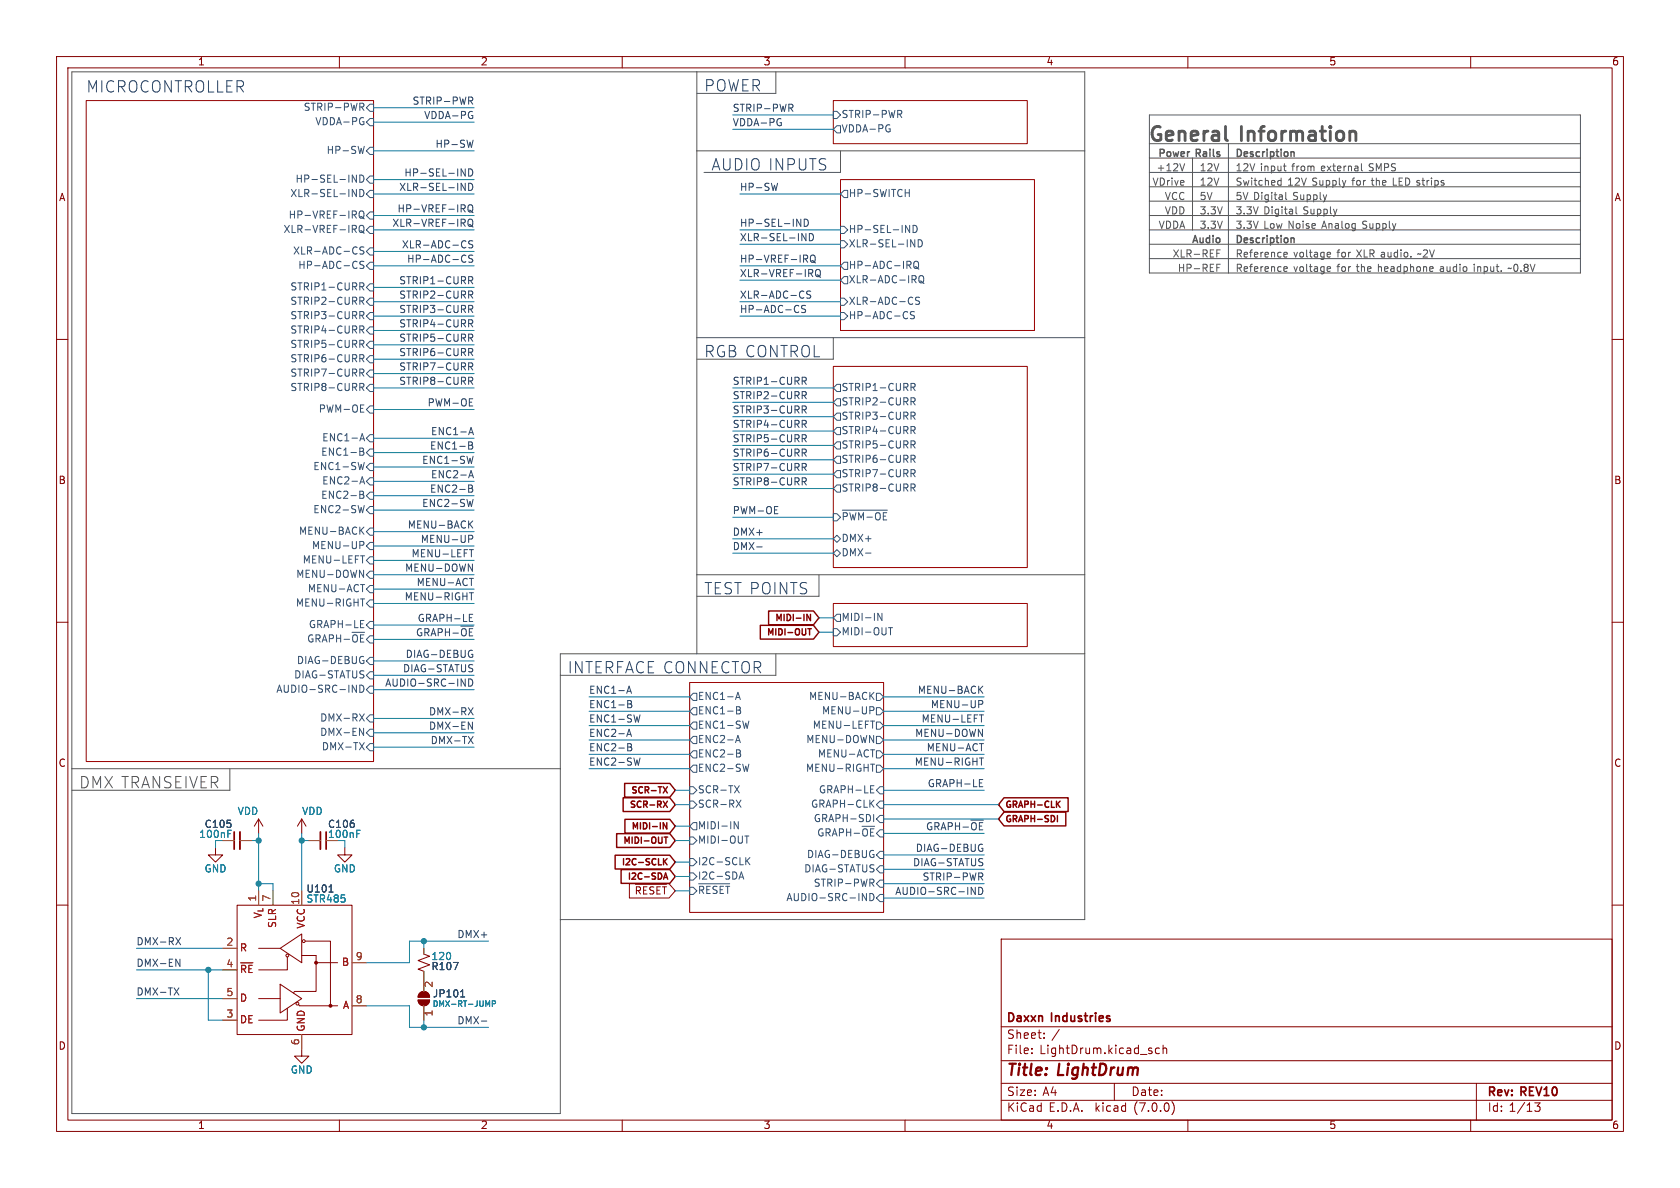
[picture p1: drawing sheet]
<svg xmlns="http://www.w3.org/2000/svg" width="297mm" height="210mm" viewBox="0 0 297 210" stroke-linecap="round" stroke-linejoin="round" font-family="sans-serif">
<g fill="none" stroke="#840000" stroke-width=".18">
<path d="M10 10h277v190h-277zM12 12h273v186h-273zM60 10v2M110 10v2M160 10v2M210 10v2M260 10v2M10 60h2M285 60h2M10 110h2M285 110h2M10 160h2"/>
<path d="M38.1 149.9v1.2h1.3l-1.3 1.3-1.3-1.3h1.3M45.7 144.8l-.7 1.3M45.7 144.8v2.5M45.7 144.8l.8 1.3M53.3 144.8l-.7 1.3M53.3 144.8v2.5M53.3 144.8l.8 1.3M61 149.9v1.2h-1.3l1.3 1.3 1.2-1.3h-1.2M111.3 156.2h7l1.1 1.3-1.1 1.3h-7zM112.3 156.3h5.5M113.2 157.2l-.1-.4h-.6v1.2M114.4 156.8h-.6v1.2"/>
<path d="M115.6 156.8h-.5l-.2 .3M116.7 156.8h-.6v1.2M117.1 156.8h.7M117.5 156.8v1.2M285 160h2M41.9 160h20.3v22.9h-20.3zM45.7 176.5h3.8M45.7 167.6h3.8M49.5 174l3.8 2.5-3.8 2.6zM49.5 167.6l3.8-2.5v5.1zM50.8 178.3v2h-5.1M50.8 169.2v2.3h-5.1"/>
<path d="M53.3 168.9h2.6v6.4h-3.8l-.2 .3M54 166.4h4.4v11.4h-5.4l-.2-.2M55.9 170.2h3.8M58.4 177.8h1.3M73.9 176.8h2a1.02 1.02 0 0 1-1 1 1.02 1.02 0 0 1-1-1zM74.2 175.6a1.02 1.02 0 0 1 1.1-.3 1.02 1.02 0 0 1 .6 1h-2zM74.9 168.7l1 .3-2 .8 2 .8-2 .7 1 .4M177 166h108v32h-108zM53.3 185.4v1.3h-1.2l1.2 1.3 1.3-1.3h-1.3M60 198v2M110 198v2M160 198v2"/>
<path d="M177 194.5h108M177 191.5h108M177 187.5h108M177 181.5h108M182.4 186.1v.2M182.4 185.3v.2M184.6 183.4v.2M184.6 182.6v.2M197 191.5v3M205 185.3h-.5l-.2 .2v.5l.1 .2h.6M205.6 185.4l.2-.1h.4l.1 1M205.6 184.8v1.5"/>
<path d="M207.2 194.7a1.72 1.72 0 0 1 0 2.3M210 198v2M260 198v2M261 191.5v6.5M272.3 195l-.5 .5 .4 .2v.6l-.2 .2-.6-.1"/>
<circle cx="50.8" cy="168.9" r=".25"/>
<circle cx="52.6" cy="177.4" r=".25"/>
<circle cx="53.7" cy="166.4" r=".25"/>
</g>
<g fill="#fff" stroke="#fff" stroke-width=".18">
<path d="M121.9 120.7h34.3v40.6h-34.3z"/>
<path d="M148.6 31.8h34.3v26.6h-34.3z"/>
<path d="M147.3 17.8h34.3v7.6h-34.3z"/>
<path d="M147.3 64.8h34.3v35.5h-34.3z"/>
<path d="M15.2 17.8h50.8v116.8h-50.8z"/>
<path d="M147.3 106.7h34.3v7.6h-34.3z"/>
</g>
<path d="M15.2 17.8h50.8v116.8h-50.8zM147.3 17.8h34.3v7.6h-34.3zM148.6 31.8h34.3v26.6h-34.3zM147.3 64.8h34.3v35.5h-34.3zM147.3 106.7h34.3v7.6h-34.3zM121.9 120.7h34.3v40.6h-34.3z" fill="none" stroke="#9b0000" stroke-width=".18"/>
<g fill="none" stroke="#345372" stroke-width=".18">
<path d="M63.6 18.2h.5l.2 .3-.1 .4h-.6M63.9 18.9l.4 .6M65.4 18.4h.6v1.3h-.6l-.6-.6zM147.3 19.7h.7l.6 .6-.6 .7h-.7zM159.2 19.5l.2 .3v.3l-.2 .1M62.3 30.9l.7 1.3v-1.3M62.3 33.5l.7 1.3v-1.3M62.6 38l.4 .6M62.9 37.4v.4M63.6 37.5l.2-.2a.43 .43 0 0 1 .5 .4v.4a.42 .42 0 0 1-.4 .5 .42 .42 0 0 1-.4-.5zM63.6 30.9a.64 .64 0 0 1 .7 .7 .64 .64 0 0 1-.7 .6zM63.6 33.5a.64 .64 0 0 1 .7 .6 .64 .64 0 0 1-.7 .7z"/>
<path d="M63.7 38.3l.7 .4M64.1 21.5h.2v.4l-.2 .2M64.2 20.8h.1M64.4 25.9l-.3 1.2M65.4 26h.6v1.3h-.6l-.6-.6zM65.4 31.1h.6v1.3h-.6l-.6-.6zM65.4 33.7h.6v1.2h-.6l-.6-.6zM65.4 21h.6v1.2h-.6l-.6-.6zM65.4 37.5h.6v1.2h-.6l-.6-.6zM148 22.2h.6v1.3h-.6l-.7-.6zM149.2 33.7h.7v1.2h-.7l-.6-.6zM157.1 22.8h.3l-.1 .5"/>
<path d="M159 20.2l.4 .6M160 34.1h.8M160.1 39.8l.7 1.3v-1.3M160.8 33.5v1.3M161.4 39.8a.64 .64 0 0 1 .8 .7 .64 .64 0 0 1-.8 .6zM62.9 43.6l.2 .2M62.9 46.2l.2 .1M63.1 44.8l-.2 .1M63.1 47.3l-.2 .2M63.6 40l.2-.2a.43 .43 0 0 1 .5 .5v.4a.42 .42 0 0 1-.4 .4 .42 .42 0 0 1-.4-.4zM63.6 52.5h.5l.2 .3-.1 .3-.6 .1M63.6 55.1h.5l.2 .2-.1 .4h-.6"/>
<path d="M63.6 50h.5l.2 .2-.1 .4-.6 .1M63.6 57.6h.5l.2 .3-.1 .3-.6 .1M63.7 40.8l.7 .4M63.9 53.2l.4 .6M63.9 50.7l.4 .6M63.9 58.3l.4 .6M63.9 55.7l.4 .6M64.3 43.7l-.4-.1-.2 .2v.3l.5 .3 .1 .3-.2 .2h-.5M64.3 46.2h-.4l-.2 .1v.4l.5 .2 .1 .3-.2 .3-.5-.1M65.4 52.7h.6v1.3h-.6l-.6-.7zM65.4 50.2h.6v1.2h-.6l-.6-.6zM65.4 43.8h.6v1.3h-.6l-.6-.6z"/>
<path d="M65.4 46.4h.6v1.2h-.6l-.6-.6zM65.4 57.8h.6v1.3h-.6l-.6-.7zM65.4 55.2h.6v1.3h-.6l-.6-.6zM65.4 40h.6v1.3h-.6l-.6-.7zM148.6 40h.6l.7 .6-.7 .7h-.6zM148.6 42.5h.6l.7 .7-.7 .6h-.6zM148.6 52.7h.6l.7 .6-.7 .7h-.6zM148.6 55.2h.6l.7 .7-.7 .6h-.6zM149.2 48.9h.7v1.3h-.7l-.6-.7zM149.2 46.4h.7v1.2h-.7l-.6-.6zM160.4 55.1l.1 .1M160.5 56.2l-.1 .1"/>
<path d="M161 42.4l.7 1.2v-1.2M161.6 46.4l.2-.2a.43 .43 0 0 1 .6 .4v.4a.42 .42 0 0 1-.4 .5 .42 .42 0 0 1-.5-.5zM161.7 55.1h-.5l-.2 .1v.4l.5 .2 .2 .3-.3 .2h-.5M161.8 47.2l.6 .4M162.3 42.4a.64 .64 0 0 1 .8 .6 .64 .64 0 0 1-.8 .6zM162.6 52.6l-.5-.1-.3 .3 .2 .3 .5 .2v.4l-.2 .1-.5-.1M162.6 48.8l.2-.1a.43 .43 0 0 1 .5 .5v.4a.42 .42 0 0 1-.4 .4 .42 .42 0 0 1-.5-.4v-.4zM162.7 49.7l.7 .4M63.6 67.8h.5l.2 .2-.1 .4h-.6M63.6 60.2h.5l.2 .2-.1 .4h-.6M63.6 62.7h.5l.2 .2-.1 .4-.6 .1M63.6 65.2h.5l.2 .3-.1 .3-.6 .1"/>
<path d="M63.6 79.2l.6 .1 .1 .3-.3 .2M63.6 79.8h.4M63.6 77.9l.4-1.2 .5 1.2M63.7 72.9h.6M63.7 71.6h.6M63.7 77.6h.6M63.9 63.4l.4 .6M63.9 60.8l.4 .6M63.9 68.4l.4 .6M63.9 65.9l.4 .6M64 79.8l.3 .3v.3l-.7 .1M65.4 62.9h.6v1.2h-.6l-.6-.6z"/>
<path d="M65.4 60.3h.6v1.3h-.6l-.6-.6zM65.4 79.4h.6v1.2h-.6l-.6-.6zM65.4 67.9h.6v1.3h-.6l-.6-.6zM65.4 71.8h.6v1.2h-.6l-.6-.6zM65.4 65.4h.6v1.3h-.6l-.6-.7zM65.4 76.8h.6v1.3h-.6l-.6-.6zM148 67.9h.6v1.3h-.6l-.7-.6zM148 75.6h.6v1.2h-.6l-.7-.6zM148 70.5h.6v1.3h-.6l-.7-.7zM148 73h.6v1.3h-.6l-.7-.6zM148 78.1h.6v1.3h-.6l-.7-.7zM161.1 67.8h.4l.3 .2-.1 .4h-.6"/>
<path d="M161.1 70.3h.4l.3 .3-.1 .3-.6 .1M161.1 72.9h.4l.3 .2-.1 .4h-.6M161.1 75.4h.4l.3 .2-.1 .4-.6 .1M161.1 77.9h.4l.3 .3-.1 .3-.6 .1M161.4 68.4l.4 .6M161.4 76.1l.4 .6M161.4 71l.4 .6M161.4 73.5l.4 .6M161.4 78.6l.4 .6M63.6 95.7h.5l.2 .3-.1 .3-.6 .1M63.6 86.8l.6 .1 .1 .3-.3 .2M63.6 85.6l.4-1.3 .5 1.3"/>
<path d="M63.6 87.4h.4M63.7 98.3h.8M63.7 85.2h.6M63.8 93.7l.5 .7M64 87.4l.3 .3v.3l-.7 .1M64.3 93.2l-.7 .7M64.4 81.7l-.3 1.3-.2-.9M64.4 89.4l-.3 1.2-.2-.9M65.4 81.9h.6v1.3h-.6l-.6-.6zM65.4 89.5h.6v1.3h-.6l-.6-.6zM65.4 93.3h.6v1.3h-.6l-.6-.6zM65.4 95.9h.6v1.3h-.6l-.6-.7z"/>
<path d="M65.4 98.4h.6v1.3h-.6l-.6-.6zM65.4 84.5h.6v1.2h-.6l-.6-.6zM65.4 87h.6v1.3h-.6l-.6-.7zM147.3 90.8h.7l.6 .6-.6 .7h-.7zM147.3 97.8l.7-.6 .6 .6-.6 .6zM147.3 95.3l.7-.7 .6 .7-.6 .6zM148 80.6h.6v1.3h-.6l-.7-.6zM148 85.7h.6v1.3h-.6l-.7-.6zM148 83.2h.6v1.3h-.6l-.7-.7zM148.9 90.2h8M149.8 91.1l-.1-.4-.6-.1v1.3M150.2 90.6l.3 1.3"/>
<path d="M151.3 90.6l-.3 1.3M151.8 91.9v-1.3l.4 .9 .5-.9v1.3M153 97.8h1M154.8 91.1a.42 .42 0 0 1 .4-.5 .42 .42 0 0 1 .4 .5M156.8 90.6h-.6v1.3M161.1 80.5h.4l.3 .2-.1 .4h-.6M161.1 83h.4l.3 .3-.1 .3-.6 .1M161.1 85.6h.4l.3 .2-.1 .4h-.6M161.4 81.1l.4 .6M161.4 86.2l.4 .6M161.4 83.7l.4 .6M55.3 112.3h-.5l-.3 .5"/>
<path d="M56.6 112.7l-.1-.4-.6-.1v1.3M57 113.5l.4-1.3 .4 1.3M59 112.7l-.2-.4-.6-.1v1.3M59.5 112.2v1.3M60.2 112.2v1.3M62.2 111.8h2.3M62.3 112.7a.42 .42 0 0 1 .5-.5 .42 .42 0 0 1 .4 .5M63.6 100.8l.7 1.3v-1.3M63.7 105.9h.8M63.7 103.3h.8M63.7 110.3h.5M63.7 111h.6"/>
<path d="M63.7 109.7h.6M64 116l.3 .1M64.1 116.8h.2v.4l-.3 .1M64.1 105.9v1.2M64.2 118.6h.1M64.3 119.4v.3M64.3 112.2h-.6v1.3M65.4 101h.6v1.2h-.6l-.6-.6zM65.4 106h.6v1.3h-.6l-.6-.6zM65.4 103.5h.6v1.3h-.6l-.6-.7zM65.4 109.9h.6v1.2h-.6l-.6-.6zM65.4 112.4h.6v1.3h-.6l-.6-.7z"/>
<path d="M65.4 118.7h.6v1.3h-.6l-.6-.6zM65.4 116.2h.6v1.3h-.6l-.6-.7zM147.3 111.1h.7l.6 .7-.6 .6h-.7zM148 108.6h.6v1.3h-.6l-.7-.7zM155.2 108.4l.7 1.3v-1.3M157.1 111h.7M62.3 121.1l.7 1.3v-1.3M63.6 126.2l.8 1.3M63.6 128.7l.7 1.3v-1.3M63.6 131.3l.8 1.2M63.6 121.1a.64 .64 0 0 1 .7 .7 .64 .64 0 0 1-.7 .6zM64.4 126.2l-.8 1.3"/>
<path d="M64.4 131.3l-.8 1.2M65.4 126.4h.6v1.2h-.6l-.6-.6zM65.4 128.9h.6v1.3h-.6l-.6-.7zM65.4 131.4h.6v1.3h-.6l-.6-.6zM65.4 121.3h.6v1.3h-.6l-.6-.7zM121.9 125.7l.7-.6h.6v1.3h-.6zM121.9 139.1h.7l.6 .6-.6 .6h-.7zM122.6 122.6h.6v1.2h-.6l-.7-.6zM122.6 135.3h.6v1.2h-.6l-.7-.6zM122.6 132.7h.6v1.3h-.6l-.7-.6zM122.6 127.6h.6v1.3h-.6l-.7-.6zM122.6 130.2h.6v1.2h-.6l-.7-.6z"/>
<path d="M129.9 138.9l.8 1.3M130.2 123.3h.6M130.2 130.9h.6M130.2 132.5l.6 .2 .1 .2-.3 .3M130.2 124.9l.6 .1 .1 .3-.3 .2M130.2 133.2h.4M130.2 125.5h.4M130.5 122.4l.4 1.3M130.5 130l.4 1.3M130.6 133.2l.3 .2v.3l-.7 .1M130.6 125.5l.3 .3v.3l-.7 .1M130.7 138.9l-.8 1.3"/>
<path d="M132.4 135.1l-.3 1.3M132.4 127.5l-.3 1.2M153.7 130l.7 1.3v-1.3M153.8 124.9h.5l.2 .3-.1 .3-.6 .1M153.9 132.5h.7M153.9 139.5h.4M153.9 138.9h.6M153.9 127.5h.7M153.9 135.1h.7M154 122.9l.5 .8M154.3 135.1v1.3M154.5 122.4l-.7 .7"/>
<path d="M154.9 125.1h.7l.6 .6-.6 .7h-.7zM154.9 132.7h.7l.6 .7-.6 .6h-.7zM154.9 127.6h.7l.6 .7-.6 .6h-.7zM154.9 122.6h.7l.6 .6-.6 .6h-.7zM154.9 130.2h.7l.6 .6-.6 .6h-.7zM154.9 135.3h.7l.6 .6-.6 .6h-.7zM155.6 139.1h.6v1.2h-.6l-.7-.6zM121.9 148h.7l.6 .6-.6 .6h-.7zM121.9 141.6h.7l.6 .6-.6 .7h-.7zM121.9 151.8h.7l.6 .6-.6 .6h-.7zM121.9 154.3h.7l.6 .6-.6 .7h-.7zM121.9 156.8h.7l.6 .7-.6 .6h-.7z"/>
<path d="M122.6 145.4h.6v1.3h-.6l-.7-.6zM123.5 156.2h5.5M124.4 157.1l-.1-.4h-.6v1.2M125.6 156.7h-.6v1.2M126.8 156.7h-.5l-.3 .3M127.9 156.7h-.6v1.2M128.3 156.7h.7M128.6 156.7v1.2M129.8 145.2l.7 1.3v-1.3M130.2 141.4l.8 1.3M130.6 155.4l.5-1.3 .4 1.3M130.8 155h.6"/>
<path d="M131 141.4l-.8 1.3M131.7 147.8h.7M132 152.1l.6 .8M132.6 151.6l-.8 .7M145.4 146.6h-.4l-.3 .5M146.8 146.9l-.2-.3-.6-.1v1.3M147.1 147.8l.5-1.3 .4 1.3M149.1 146.9l-.1-.3-.6-.1v1.3M149.7 146.5v1.3M150.4 146.5v1.3M152.4 146.1h2.2M152.5 157.9l.7 1.3v-1.3"/>
<path d="M152.5 146.9a.42 .42 0 0 1 .4-.4 .42 .42 0 0 1 .5 .4M153.8 155.4h.5l.2 .2-.1 .4-.6 .1M153.8 157.9a.64 .64 0 0 1 .7 .7 .64 .64 0 0 1-.7 .6zM153.9 140.2h.6M154 142l.5 .7M154.1 156.1l.4 .6M154.1 150.3l.3 .1M154.3 151.1h.2v.4l-.4 .1M154.3 152.9h.2M154.4 153.7v.3M154.4 144v1.2M154.5 141.4l-.7 .8"/>
<path d="M154.5 146.5h-.6v1.3M154.9 156.2l.7-.6h.6v1.2h-.6zM154.9 158.8l.7-.7h.6v1.3h-.6zM154.9 147.3l.7-.6h.6v1.3h-.6zM154.9 144.8l.7-.7h.6v1.3h-.6zM155.6 150.5h.6v1.3h-.6l-.7-.7zM155.6 153h.6v1.3h-.6l-.7-.6zM155.6 141.6h.6v1.3h-.6l-.7-.7z"/>
</g>
<g fill="none" stroke="#a0a006" stroke-width=".18">
<path d="M39.4 148.6h2M42.4 148.6h2M45.7 157.5v2.5M48.3 157.5v2.5M53.3 157.5v2.5M54.6 148.6h2M39.4 167.6h2.5M39.4 171.5h2.5M39.4 176.5h2.5M62.2 177.8h2.6M62.2 170.2h2.6M74.9 167.6v1.1"/>
<path d="M74.9 171.7v3.6M74.9 177.8v2.5M39.4 180.3h2.5M53.3 182.9v2.5"/>
</g>
<g fill="#840000" stroke="#840000" stroke-width=".18">
<path d="M73.9 176.8h2a1.02 1.02 0 0 1-1 1 1.02 1.02 0 0 1-1-1z"/>
<path d="M74.2 175.6a1.02 1.02 0 0 1 1.1-.3 1.02 1.02 0 0 1 .6 1h-2z"/>
<circle cx="55.9" cy="170.2" r=".25"/>
<circle cx="58.4" cy="177.8" r=".25"/>
</g>
<path d="M58.2 157.7h.7M81.4 176.2h.7M81.7 175.1l.1-.1v1.2" fill="none" stroke="#005550" stroke-width=".18"/>
<path d="M40.3 146.8h.6M63.1 146.8h.6M86.2 177.6l.4-.7v1M87 177.4h.5l.1-.4-.6-.1v1" fill="none" stroke="#128875" stroke-width=".18"/>
<path d="M42.4 147.1v3M56.6 147.1v3" fill="none" stroke="#840000" stroke-width=".33"/>
<path d="M41.4 147.1v3M57.7 147.1v3" fill="none" stroke="#840000" stroke-width=".3"/>
<path d="M42.5 170.2h2.2M43.4 171.1l-.1-.4-.6-.1v1.3M44.6 170.6h-.6v1.3" fill="none" stroke="#b02c04" stroke-width=".18"/>
<g fill="none" stroke="#840000" stroke-width=".25">
<path d="M134.4 110.5h9.4l1 1.3-1 1.2h-9.4zM135.9 108h7.9l1 1.2-1 1.2h-7.9zM142.8 111.1h.6M143.1 111.1v1.1M143.3 108.6v1.1l-.6-1.1v1.1M110.4 138.5h8l1 1.2-1 1.2h-8zM117.3 139.1l.7 1.1M118 139.1l-.7 1.1M108.8 151.2h9.6l1 1.2-1 1.2h-9.6zM109 147.4h9.4l1 1.2-1 1.2h-9.4zM109.8 153.7h8.6l1 1.2-1 1.3h-8.6zM110.2 141h8.2l1 1.2-1 1.3h-8.2z"/>
<path d="M110.5 144.8h7.9l1 1.3-1 1.2h-7.9zM117.3 141.6l.7 1.1M117.3 155.4l.4-1.1 .3 1.1M117.3 151.8v1.1M117.4 148h.6M117.4 155.1h.5M117.5 152.3l.4 .6M117.7 148v1.1M117.9 145.4v1.1l-.6-1.1v1.1M117.9 151.8l-.6 .6M118 141.6l-.7 1.1M177.5 143.6h10.9v2.4h-10.9l-1-1.2z"/>
<path d="M177.5 141h11.3v2.5h-11.3l-1-1.3zM186.9 144.2v1.1"/>
</g>
<g fill="none" stroke="#2d4364" stroke-width=".18">
<path d="M82.9 17.2h.4l.3 .2-.1 .4h-.6M83.2 17.8l.4 .6M83.4 19.7l.1 .1M139.8 19.1l.4 .6M139.9 18.4l.3 .3-.1 .3-.2 .1M81.5 29.9l.7 1.2v-1.2M81.5 32.4l.7 1.3v-1.3M81.8 36.9l.4 .6M82.2 36.3v.4M82.8 36.4l.2-.2a.43 .43 0 0 1 .6 .4v.5a.42 .42 0 0 1-.4 .4 .42 .42 0 0 1-.5-.4zM82.8 38.9l.2-.2a.43 .43 0 0 1 .6 .5v.4a.42 .42 0 0 1-.4 .4 .42 .42 0 0 1-.5-.4zM82.9 29.9a.64 .64 0 0 1 .7 .6 .64 .64 0 0 1-.7 .6z"/>
<path d="M82.9 32.4a.64 .64 0 0 1 .7 .6 .64 .64 0 0 1-.7 .7zM83 37.2l.4 .2M83 39.7l.4 .3M83.3 20.4h.3v.4l-.3 .2M83.4 37.4l.2 .2M83.4 40l.2 .1M83.6 24.8l-.3 1.2M137.5 32.4l-.3 1.3M137.9 21.7h.2v.5M140.8 38.7l.8 1.3v-1.3M142.2 38.7a.64 .64 0 0 1 .7 .7 .64 .64 0 0 1-.7 .6zM82.1 42.6l.3 .1"/>
<path d="M82.1 45.1l.3 .1M82.4 43.7l-.3 .1M82.4 46.2l-.3 .2M82.9 48.9h.4l.3 .2-.1 .4-.6 .1M82.9 51.4h.4l.3 .3-.1 .3-.6 .1M82.9 54h.4l.3 .2-.1 .4h-.6M82.9 56.5h.4l.3 .3-.1 .3-.6 .1M82.9 59.1h.4l.3 .2-.1 .4h-.6M83.2 52.1l.4 .6M83.2 57.2l.4 .6M83.2 54.6l.4 .7M83.2 59.7l.4 .6"/>
<path d="M83.2 49.6l.4 .6M83.6 42.6h-.5l-.2 .1v.3l.6 .3 .1 .3-.3 .2h-.4M83.6 45.2l-.5-.1-.2 .1v.4l.6 .2 .1 .3-.3 .3-.4-.1M141.2 54v.1M141.2 55.1v.1M141.8 41.3l.7 1.3v-1.3M142.4 54h-.5l-.1 .1v.4l.5 .2 .1 .3-.2 .3-.5-.1M143.1 41.3a.64 .64 0 0 1 .7 .6 .64 .64 0 0 1-.7 .7zM143.3 51.5l-.5-.1-.1 .2v.3l.5 .3 .1 .3-.2 .2h-.5M143.4 45.2l.2-.1a.43 .43 0 0 1 .5 .4v.4a.42 .42 0 0 1-.4 .5 .42 .42 0 0 1-.4-.5v-.4zM143.5 46.1l.4 .2M143.9 46.3l.3 .2"/>
<path d="M144.2 47.8l.3-.2a.43 .43 0 0 1 .5 .5v.4a.42 .42 0 0 1-.4 .4 .42 .42 0 0 1-.4-.4zM144.4 48.6l.4 .2M144.8 48.8l.3 .2M82.9 61.6h.4l.3 .2-.1 .4-.6 .1M82.9 64.1h.4l.3 .3-.1 .3-.6 .1M82.9 66.7h.4l.3 .2-.1 .4h-.6M82.9 78.1l.6 .1v.3l-.2 .2M82.9 76.8l.4-1.2 .4 1.2M82.9 78.7h.4M83 76.5h.6M83 71.8h.6M83 70.5h.6"/>
<path d="M83.2 62.3l.4 .6M83.2 64.8l.4 .6M83.2 67.3l.4 .7M83.3 78.7l.3 .3-.1 .3-.6 .1M141.8 66.7h.5l.2 .2-.1 .4h-.6M141.8 71.8h.5l.2 .2-.1 .4h-.6M141.8 79.4h.5l.2 .2-.1 .4h-.6M141.8 69.2h.5l.2 .3-.1 .3-.6 .1M141.8 74.3h.5l.2 .2-.1 .4-.6 .1M141.8 76.8h.5l.2 .3-.1 .3-.6 .1M142.1 69.9l.4 .6M142.1 67.3l.4 .7"/>
<path d="M142.1 72.4l.4 .6M142.1 77.5l.4 .6M142.1 75l.4 .6M82.8 99.7l.7 1.3v-1.3M82.9 94.6h.4l.3 .3-.1 .3-.6 .1M82.9 85.7l.6 .2v.2l-.2 .2M82.9 86.3h.4M82.9 84.5l.4-1.3 .4 1.3M83 97.2h.7M83 84.1h.6M83 92.6l.6 .8M83.3 86.3l.3 .3-.1 .3-.6 .1"/>
<path d="M83.6 92.1l-.7 .7M83.6 80.7l-.3 1.2-.2-.9M83.6 88.3l-.3 1.2-.2-.9M133.8 96.7h.9M136.9 90.8h.6M136.9 89.5h.6M141.8 81.9h.5l.2 .3-.1 .3-.6 .1M141.8 84.5h.5l.2 .2-.1 .4h-.6M142.1 82.6l.4 .6M142.1 80l.4 .7M142.1 85.1l.4 .6M81.5 110.7h2.2"/>
<path d="M83 104.8h.7M83 102.2h.7M83 109.2h.4M83 109.9h.6M83 108.6h.6M83.2 114.9l.3 .1M83.3 115.7h.3v.4l-.4 .1M83.3 104.8v1.3M83.4 117.5h.2M83.5 118.3v.3M81.5 120l.7 1.3v-1.3M82.8 125.1l.8 1.3"/>
<path d="M82.8 127.6l.7 1.3v-1.3M82.8 130.2l.8 1.3M82.9 120a.64 .64 0 0 1 .7 .7 .64 .64 0 0 1-.7 .6zM83.6 125.1l-.8 1.3M83.6 130.2l-.8 1.3M110.9 122.2h.6M110.9 129.8h.6M111 123.8l.6 .2v.2l-.2 .2M111 131.5l.6 .1v.2l-.2 .3M111 124.4h.4M111 132.1h.4M111.2 121.3l.4 1.3"/>
<path d="M111.2 128.9l.4 1.3M111.4 124.4l.3 .3-.1 .3-.6 .1M111.4 132.1l.3 .2-.1 .3-.6 .1M113.2 126.4l-.4 1.2M113.2 134l-.4 1.3M173 128.9l.7 1.3v-1.3M173 123.8h.5l.2 .3-.1 .3-.6 .1M173.1 126.4h.8M173.1 138.4h.5M173.1 139.1h.6M173.1 137.8h.6M173.1 134h.8"/>
<path d="M173.1 131.5h.8M173.2 121.8l.5 .8M173.5 134v1.3M173.7 121.3l-.7 .7M171.6 145h2.3M171.7 156.9l.7 1.2v-1.2M173 154.3h.5l.2 .3-.1 .3-.6 .1M173 156.9a.64 .64 0 0 1 .8 .6 .64 .64 0 0 1-.8 .6zM173.3 155l.4 .6M173.4 149.2l.3 .1M173.5 150h.2v.4l-.3 .1M173.6 151.8h.1"/>
<path d="M173.7 152.6v.3M30.8 174.6l.8 1.3M31.1 169.6l.7 1.2v-1.2M31.1 165.7l.8 1.3M31.6 174.6l-.8 1.3M31.9 165.7l-.8 1.3M85.1 180.5h1"/>
</g>
<g fill="none" stroke="#565656" stroke-width=".18">
<path d="M123.2 12.7v102.9M137.2 12.7v3.8h-14M123.2 26.7h68.6M148.6 26.7v3.8h-24.1M203.2 25.4h76.2M203.2 20.3h76.2v28h-76.2zM203.2 30.5h76.2M203.2 27.9h76.2M203.2 33h76.2M203.2 38.1h76.2M203.2 35.6h76.2M209.4 28.9l-.4 1.3"/>
<path d="M210.8 27.9v12.7M217.2 25.4v22.9M226.1 31.9l.4 .1M226.5 31.5v1.2M226.5 32.7h-.4M226.9 29.4h.5M227.2 30.2h.2M227.3 34v1.1l.2 .2M229.1 36.6v1l.2 .2M240.7 28.9v1.1l.2 .2M123.2 59.7h68.6M147.3 59.7v3.8h-24.1"/>
<path d="M203.2 40.6h76.2M203.2 43.2h76.2M203.2 45.7h76.2M215.1 47.3h.4M215.1 46.7h.6M215.1 44.8h.4M215.1 44.2h.6M227 47.9h.5M227 47.2l.4-.1 .2 .3-.6 .2M227 44.7l.4-.1 .2 .3-.6 .1M227 45.4h.5M234.8 47.1l.4 .1v.2l-.6 .2"/>
<path d="M234.8 44.6l.4 .1v.2l-.6 .1M235.2 47.9l-.4 .1M235.2 45.4h-.4M250.7 44.9l-.1 .1M253.2 47.1l.2 .3-.6 .2M253.3 47.9l-.1 .1M260.6 46.7v.1M266.6 47.5l.2-.1 .2 .1M123.2 101.6h68.6M137.2 115.6v3.8h-38.1M144.8 101.6v3.8h-21.6M191.8 115.6h-92.7v81.3h-86.4v-184.2h179.1v149.9h-92.7"/>
<path d="M12.7 135.9h86.4M40.6 135.9v3.8h-27.9"/>
</g>
<path d="M228.6 26.8l.2 .2v.7M228.6 42.1l.2 .1v.7" fill="none" stroke="#565656" stroke-width=".25"/>
<g fill="none" stroke="#0a73a0" stroke-width=".18">
<path d="M66 19.1h17.8M66 21.6h17.8M66 26.7h17.8M66 38.1h17.8M66 31.8h17.8M66 34.3h17.8M129.5 20.3h17.8M129.5 22.9h17.8M130.8 34.3h17.8M66 40.6h17.8M66 53.3h17.8M66 47h17.8"/>
<path d="M66 55.9h17.8M66 58.4h17.8M66 44.5h17.8M66 50.8h17.8M130.8 40.6h17.8M130.8 53.3h17.8M130.8 47h17.8M130.8 55.9h17.8M130.8 43.2h17.8M130.8 49.5h17.8M66 77.5h17.8M66 66h17.8"/>
<path d="M66 61h17.8M66 63.5h17.8M66 68.6h17.8M66 72.4h17.8M129.5 71.1h17.8M129.5 68.6h17.8M129.5 78.7h17.8M129.5 76.2h17.8M129.5 73.7h17.8M66 85.1h17.8M66 90.2h17.8M66 80h17.8"/>
<path d="M66 82.6h17.8M66 87.6h17.8M66 94h17.8M66 96.5h17.8M66 99.1h17.8M129.5 83.8h17.8M129.5 91.4h17.8M129.5 95.3h17.8M129.5 86.4h17.8M129.5 81.3h17.8M129.5 97.8h17.8M66 116.8h17.8"/>
<path d="M66 104.1h17.8M66 113h17.8M66 119.4h17.8M66 110.5h17.8M66 106.7h17.8M66 101.6h17.8M144.8 109.2h2.5M144.8 111.8h2.5M66 127h17.8M66 121.9h17.8M66 132.1h17.8M66 129.5h17.8"/>
<path d="M104.1 130.8h17.8M104.1 135.9h17.8M104.1 133.4h17.8M104.1 123.2h17.8M104.1 125.7h17.8M104.1 128.3h17.8M119.4 139.7h2.5M156.2 130.8h17.8M156.2 135.9h17.8M156.2 133.4h17.8M156.2 123.2h17.8M156.2 125.7h17.8"/>
<path d="M156.2 139.7h17.8M156.2 128.3h17.8M38.1 148.6v1.3M44.4 148.6h1.3M45.7 156.2h2.6v1.3M45.7 147.3v10.2M53.3 148.6h1.3M53.3 147.3v10.2M61 148.6v1.3M119.4 157.5h2.5M119.4 154.9h2.5M119.4 152.4h2.5"/>
<path d="M119.4 146.1h2.5M119.4 142.2h2.5M119.4 148.6h2.5M156.2 142.2h20.3M156.2 153.7h17.8M156.2 144.8h20.3M156.2 147.3h17.8M156.2 156.2h17.8M156.2 158.8h17.8M156.2 151.1h17.8M24.1 171.5h15.3M24.1 176.5h15.3"/>
<path d="M24.1 167.6h15.3M36.8 171.5v8.8h2.6M64.8 177.8h7.6v3.8h14M74.9 166.4v1.2M86.4 166.4h-14v3.8h-7.6M74.9 180.3v1.3"/>
</g>
<g fill="#028f99" stroke="#028f99" stroke-width=".18">
<circle cx="53.3" cy="148.6" r=".46"/>
<circle cx="45.7" cy="148.6" r=".46"/>
<circle cx="45.7" cy="156.2" r=".46"/>
<circle cx="36.8" cy="171.5" r=".46"/>
<circle cx="74.9" cy="166.4" r=".46"/>
<circle cx="74.9" cy="181.6" r=".46"/>
</g>
<g font-size="3.5" fill="#565656">
<text x="203.2" y="25.4">General</text>
<text x="219.6" y="25.4">Information</text>
</g>
<g font-size="2.8" fill="#2d4364">
<text x="15.2" y="16.7">MICROCONTROLLER</text>
<text x="124.5" y="16.5">POWER</text>
<text x="125.7" y="30.5">AUDIO INPUTS</text>
<text x="124.5" y="63.5">RGB CONTROL</text>
<text x="124.5" y="105.4">TEST POINTS</text>
<text x="100.3" y="119.4">INTERFACE CONNECTOR</text>
</g>
<text font-size="2.8" fill="#565656" x="14" y="139.7">DMX TRANSEIVER</text>
<g font-size="2.8" fill="#840000">
<text x="178" y="190.8">Title:</text>
<text x="187.1" y="190.8">LightDrum</text>
</g>
<g font-size="2.1" fill="#840000">
<text x="178" y="183.9">Sheet:</text>
<text x="178" y="181.1">Daxxn</text>
<text x="185.9" y="183.9">/</text>
<text x="186" y="181.1">Industries</text>
<text x="178" y="186.6">File:</text>
<text x="183.8" y="186.6">LightDrum.kicad_sch</text>
<text x="178" y="196.8">KiCad</text>
<text x="178" y="194">Size:</text>
<text x="184.3" y="194">A4</text>
<text x="185.4" y="196.8">E.D.A.</text>
<text x="193.7" y="196.8">kicad</text>
<text x="200" y="194">Date:</text>
<text x="200.6" y="196.8">(7.0.0)</text>
<text x="263" y="194.2">Rev:</text>
<text x="263" y="196.8">Id: 1/13</text>
<text x="269" y="194.2">REV10</text>
</g>
<g font-size="1.8" fill="#840000">
<text x="35" y="11.8">1</text>
<text x="85" y="11.8">2</text>
<text x="135" y="11.8">3</text>
<text x="185" y="11.8">4</text>
<text x="235" y="11.8">5</text>
<text x="285" y="11.8">6</text>
<text x="10.4" y="35.8">A</text>
<text x="285.4" y="35.8">A</text>
<text x="10.3" y="85.8">B</text>
<text x="285.3" y="85.8">B</text>
<text x="10.3" y="135.8">C</text>
<text x="285.3" y="135.8">C</text>
<text x="112.1" y="159">~{RESET}</text>
<text x="10.3" y="185.8">D</text>
<text x="285.3" y="185.8">D</text>
<text x="35" y="199.8">1</text>
<text x="85" y="199.8">2</text>
<text x="135" y="199.8">3</text>
<text x="185" y="199.8">4</text>
<text x="235" y="199.8">5</text>
<text x="285" y="199.8">6</text>
</g>
<g font-size="1.8" fill="#345372">
<text x="53.6" y="19.9">STRIP-PWR</text>
<text x="55.6" y="22.4">VDDA-PG</text>
<text x="148.8" y="21.1">STRIP-PWR</text>
<text x="148.8" y="23.7">VDDA-PG</text>
<text x="57.6" y="27.5">HP-SW</text>
<text x="51.2" y="35.1">XLR-SEL-IND</text>
<text x="52.1" y="32.6">HP-SEL-IND</text>
<text x="150.1" y="35.1">HP-SWITCH</text>
<text x="50" y="41.5">XLR-VREF-IRQ</text>
<text x="50.9" y="38.9">HP-VREF-IRQ</text>
<text x="150.1" y="41.5">HP-SEL-IND</text>
<text x="51.7" y="45.3">XLR-ADC-CS</text>
<text x="52.6" y="47.8">HP-ADC-CS</text>
<text x="150.1" y="44">XLR-SEL-IND</text>
<text x="150.1" y="47.8">HP-ADC-IRQ</text>
<text x="51.2" y="51.6">STRIP1-CURR</text>
<text x="150.1" y="50.4">XLR-ADC-IRQ</text>
<text x="51.2" y="54.2">STRIP2-CURR</text>
<text x="51.2" y="59.2">STRIP4-CURR</text>
<text x="51.2" y="56.7">STRIP3-CURR</text>
<text x="150.1" y="54.2">XLR-ADC-CS</text>
<text x="150.1" y="56.7">HP-ADC-CS</text>
<text x="51.2" y="64.3">STRIP6-CURR</text>
<text x="51.2" y="61.8">STRIP5-CURR</text>
<text x="51.2" y="69.4">STRIP8-CURR</text>
<text x="51.2" y="66.9">STRIP7-CURR</text>
<text x="148.8" y="69.4">STRIP1-CURR</text>
<text x="148.8" y="71.9">STRIP2-CURR</text>
<text x="56.2" y="73.2">PWM-OE</text>
<text x="148.8" y="77">STRIP4-CURR</text>
<text x="148.8" y="74.5">STRIP3-CURR</text>
<text x="55.3" y="83.4">ENC1-SW</text>
<text x="56.7" y="80.8">ENC1-B</text>
<text x="56.8" y="78.3">ENC1-A</text>
<text x="148.8" y="79.6">STRIP5-CURR</text>
<text x="148.8" y="82.1">STRIP6-CURR</text>
<text x="56.7" y="88.5">ENC2-B</text>
<text x="56.8" y="85.9">ENC2-A</text>
<text x="148.8" y="87.2">STRIP8-CURR</text>
<text x="148.8" y="84.6">STRIP7-CURR</text>
<text x="52.7" y="94.8">MENU-BACK</text>
<text x="55.3" y="91">ENC2-SW</text>
<text x="148.8" y="92.9">~{PWM-OE}</text>
<text x="53.4" y="99.9">MENU-LEFT</text>
<text x="55" y="97.3">MENU-UP</text>
<text x="148.8" y="98.6">DMX-</text>
<text x="148.8" y="96.1">DMX+</text>
<text x="52.2" y="107.5">MENU-RIGHT</text>
<text x="52.2" y="102.4">MENU-DOWN</text>
<text x="54.3" y="105">MENU-ACT</text>
<text x="54.5" y="111.3">GRAPH-LE</text>
<text x="148.8" y="110">MIDI-IN</text>
<text x="148.8" y="112.6">MIDI-OUT</text>
<text x="52.4" y="117.7">DIAG-DEBUG</text>
<text x="54.2" y="114.5">GRAPH-~{OE}</text>
<text x="48.7" y="122.7">AUDIO-SRC-IND</text>
<text x="51.9" y="120.2">DIAG-STATUS</text>
<text x="123.4" y="124">ENC1-A</text>
<text x="142.9" y="124">MENU-BACK</text>
<text x="56.5" y="127.8">DMX-RX</text>
<text x="56.5" y="130.4">DMX-EN</text>
<text x="123.4" y="129.1">ENC1-SW</text>
<text x="123.4" y="126.6">ENC1-B</text>
<text x="123.4" y="131.6">ENC2-A</text>
<text x="142.4" y="131.6">MENU-DOWN</text>
<text x="143.6" y="129.1">MENU-LEFT</text>
<text x="145.2" y="126.6">MENU-UP</text>
<text x="56.8" y="132.9">DMX-TX</text>
<text x="123.4" y="136.7">ENC2-SW</text>
<text x="123.4" y="134.2">ENC2-B</text>
<text x="142.3" y="136.7">MENU-RIGHT</text>
<text x="144.5" y="134.2">MENU-ACT</text>
<text x="123.4" y="140.5">SCR-TX</text>
<text x="123.4" y="143.1">SCR-RX</text>
<text x="143.3" y="143.1">GRAPH-CLK</text>
<text x="144.6" y="140.5">GRAPH-LE</text>
<text x="123.4" y="149.4">MIDI-OUT</text>
<text x="123.4" y="146.9">MIDI-IN</text>
<text x="143.7" y="145.6">GRAPH-SDI</text>
<text x="144.3" y="148.8">GRAPH-~{OE}</text>
<text x="123.4" y="153.2">I2C-SCLK</text>
<text x="123.4" y="155.8">I2C-SDA</text>
<text x="142" y="154.5">DIAG-STATUS</text>
<text x="142.5" y="152">DIAG-DEBUG</text>
<text x="123.4" y="158.9">~{RESET}</text>
<text x="138.9" y="159.6">AUDIO-SRC-IND</text>
<text x="143.7" y="157">STRIP-PWR</text>
</g>
<g font-size="1.8" fill="#2d4364">
<text x="72.8" y="18.7">STRIP-PWR</text>
<text x="74.9" y="21.2">VDDA-PG</text>
<text x="129.5" y="22.5">VDDA-PG</text>
<text x="129.5" y="20">STRIP-PWR</text>
<text x="76.9" y="26.3">HP-SW</text>
<text x="70.4" y="33.9">XLR-SEL-IND</text>
<text x="71.4" y="31.4">HP-SEL-IND</text>
<text x="130.8" y="33.9">HP-SW</text>
<text x="69.2" y="40.3">XLR-VREF-IRQ</text>
<text x="70.1" y="37.8">HP-VREF-IRQ</text>
<text x="130.8" y="40.3">HP-SEL-IND</text>
<text x="70.9" y="44.1">XLR-ADC-CS</text>
<text x="71.8" y="46.6">HP-ADC-CS</text>
<text x="130.8" y="46.6">HP-VREF-IRQ</text>
<text x="130.8" y="42.8">XLR-SEL-IND</text>
<text x="70.4" y="53">STRIP2-CURR</text>
<text x="70.4" y="50.5">STRIP1-CURR</text>
<text x="130.8" y="53">XLR-ADC-CS</text>
<text x="130.8" y="49.2">XLR-VREF-IRQ</text>
<text x="70.4" y="58.1">STRIP4-CURR</text>
<text x="70.4" y="55.5">STRIP3-CURR</text>
<text x="130.8" y="55.5">HP-ADC-CS</text>
<text x="70.4" y="63.2">STRIP6-CURR</text>
<text x="70.4" y="60.6">STRIP5-CURR</text>
<text x="70.4" y="65.7">STRIP7-CURR</text>
<text x="70.4" y="68.2">STRIP8-CURR</text>
<text x="129.5" y="70.8">STRIP2-CURR</text>
<text x="129.5" y="68.2">STRIP1-CURR</text>
<text x="75.5" y="72">PWM-OE</text>
<text x="76.1" y="77.1">ENC1-A</text>
<text x="129.5" y="73.3">STRIP3-CURR</text>
<text x="129.5" y="75.9">STRIP4-CURR</text>
<text x="74.5" y="82.2">ENC1-SW</text>
<text x="75.9" y="79.7">ENC1-B</text>
<text x="129.5" y="83.5">STRIP7-CURR</text>
<text x="129.5" y="80.9">STRIP6-CURR</text>
<text x="129.5" y="78.4">STRIP5-CURR</text>
<text x="74.5" y="89.8">ENC2-SW</text>
<text x="75.9" y="87.3">ENC2-B</text>
<text x="76.1" y="84.7">ENC2-A</text>
<text x="129.5" y="86">STRIP8-CURR</text>
<text x="72" y="93.6">MENU-BACK</text>
<text x="129.5" y="94.9">DMX+</text>
<text x="129.5" y="91.1">PWM-OE</text>
<text x="71.5" y="101.3">MENU-DOWN</text>
<text x="72.6" y="98.7">MENU-LEFT</text>
<text x="74.3" y="96.2">MENU-UP</text>
<text x="129.5" y="97.4">DMX-</text>
<text x="71.4" y="106.3">MENU-RIGHT</text>
<text x="73.5" y="103.8">MENU-ACT</text>
<text x="73.4" y="112.7">GRAPH-~{OE}</text>
<text x="73.7" y="110.1">GRAPH-LE</text>
<text x="71.1" y="119">DIAG-STATUS</text>
<text x="71.6" y="116.5">DIAG-DEBUG</text>
<text x="68" y="121.6">AUDIO-SRC-IND</text>
<text x="104.1" y="125.4">ENC1-B</text>
<text x="104.1" y="122.8">ENC1-A</text>
<text x="162.1" y="122.8">MENU-BACK</text>
<text x="164.4" y="125.4">MENU-UP</text>
<text x="75.7" y="126.7">DMX-RX</text>
<text x="75.7" y="129.2">DMX-EN</text>
<text x="76" y="131.7">DMX-TX</text>
<text x="104.1" y="127.9">ENC1-SW</text>
<text x="104.1" y="130.5">ENC2-A</text>
<text x="161.6" y="130.5">MENU-DOWN</text>
<text x="162.8" y="127.9">MENU-LEFT</text>
<text x="104.1" y="135.5">ENC2-SW</text>
<text x="104.1" y="133">ENC2-B</text>
<text x="161.6" y="135.5">MENU-RIGHT</text>
<text x="163.7" y="133">MENU-ACT</text>
<text x="163.9" y="139.4">GRAPH-LE</text>
<text x="163.6" y="147">GRAPH-~{OE}</text>
<text x="161.3" y="153.3">DIAG-STATUS</text>
<text x="161.8" y="150.8">DIAG-DEBUG</text>
<text x="163" y="155.9">STRIP-PWR</text>
<text x="158.1" y="158.4">AUDIO-SRC-IND</text>
<text x="24.1" y="167.3">DMX-RX</text>
<text x="80.7" y="166">DMX+</text>
<text x="24.1" y="171.1">DMX-EN</text>
<text x="24.1" y="176.2">DMX-TX</text>
<text x="80.7" y="181.3">DMX-</text>
</g>
<g font-size="1.8" fill="#565656">
<text x="204.4" y="27.9">Power</text>
<text x="211.2" y="27.9">Rails</text>
<text x="218.4" y="27.9">Description</text>
<text x="203.6" y="33">VDrive</text>
<text x="204.3" y="30.5">+12V</text>
<text x="205.8" y="35.6">VCC</text>
<text x="212.1" y="30.5">12V</text>
<text x="212.1" y="33">12V</text>
<text x="212.1" y="35.6">5V</text>
<text x="218.4" y="33">Switched</text>
<text x="218.4" y="30.5">12V</text>
<text x="218.4" y="35.6">5V Digital</text>
<text x="222.8" y="30.5">input</text>
<text x="227.7" y="33">12V</text>
<text x="228.5" y="30.5">from</text>
<text x="228.7" y="35.6">Supply</text>
<text x="232.1" y="33">Supply</text>
<text x="233.7" y="30.5">external</text>
<text x="239.2" y="33">for</text>
<text x="242.3" y="30.5">SMPS</text>
<text x="242.8" y="33">the</text>
<text x="246.7" y="33">LED strips</text>
<text x="204.7" y="40.6">VDDA</text>
<text x="205.8" y="38.1">VDD</text>
<text x="212.1" y="38.1">3.3V</text>
<text x="212.1" y="40.6">3.3V</text>
<text x="218.4" y="38.1">3.3V</text>
<text x="218.4" y="40.6">3.3V</text>
<text x="223.4" y="38.1">Digital</text>
<text x="223.4" y="40.6">Low Noise</text>
<text x="230.5" y="38.1">Supply</text>
<text x="233.9" y="40.6">Analog</text>
<text x="241.2" y="40.6">Supply</text>
<text x="207.2" y="45.7">XLR-REF</text>
<text x="210.4" y="43.2">Audio</text>
<text x="218.4" y="45.7">Reference</text>
<text x="218.4" y="43.2">Description</text>
<text x="228.7" y="45.7">voltage</text>
<text x="236.5" y="45.7">for</text>
<text x="240" y="45.7">XLR audio.</text>
<text x="251.1" y="45.7">~2V</text>
<text x="208.1" y="48.3">HP-REF</text>
<text x="218.4" y="48.3">Reference</text>
<text x="228.7" y="48.3">voltage</text>
<text x="236.5" y="48.3">for</text>
<text x="240" y="48.3">the</text>
<text x="243.9" y="48.3">headphone</text>
<text x="255" y="48.3">audio</text>
<text x="261.1" y="48.3">input.</text>
<text x="267.4" y="48.3">~0.8V</text>
</g>
<g font-size="1.8" fill="#128875">
<text x="35.1" y="148.4">100nF</text>
<text x="36.1" y="146.6">C105</text>
<text x="42" y="144.3">VDD</text>
<text x="53.3" y="144.3">VDD</text>
<text x="57.9" y="146.6">C106</text>
<text x="36.1" y="154.5">GND</text>
<text x="59" y="154.5">GND</text>
<text x="54.1" y="158.1">U101</text>
<text x="54.1" y="159.8">STR485</text>
<text x="76.2" y="170">120</text>
<text x="76.5" y="176.6">JP101</text>
<text x="51.3" y="190.1">GND</text>
</g>
<text font-size="1.8" fill="#a0a006" x="57.9" y="148.4">100nF</text>
<g font-size="1.8" fill="#8c5a0a">
<text x="45.5" y="159.4" transform="rotate(-90 45.5 159.4)">1</text>
<text x="48" y="159.4" transform="rotate(-90 48 159.4)">7</text>
<text x="53.1" y="160" transform="rotate(-90 53.1 160)">10</text>
<text x="40" y="167.4">2</text>
<text x="40" y="171.2">4</text>
<text x="62.8" y="169.9">9</text>
<text x="40" y="176.3">5</text>
<text x="62.8" y="177.5">8</text>
<text x="76.8" y="179.7" transform="rotate(-90 76.8 179.7)">1</text>
<text x="76.8" y="174.7" transform="rotate(-90 76.8 174.7)">2</text>
<text x="40" y="180.1">3</text>
<text x="53.1" y="184.8" transform="rotate(-90 53.1 184.8)">6</text>
</g>
<g font-size="1.8" fill="#b02c04">
<text x="46.5" y="162.5" transform="rotate(-90 46.5 162.5)">V_{L}</text>
<text x="49.1" y="164.2" transform="rotate(-90 49.1 164.2)">SLR</text>
<text x="54.2" y="164.3" transform="rotate(-90 54.2 164.3)">VCC</text>
<text x="42.4" y="168.5">R</text>
<text x="42.4" y="172.9">~{RE}</text>
<text x="60.3" y="171">B</text>
<text x="42.4" y="177.4">D</text>
<text x="60.5" y="178.6">A</text>
<text x="42.4" y="181.2">DE</text>
<text x="54.2" y="182.4" transform="rotate(-90 54.2 182.4)">GND</text>
</g>
<text font-size="1.8" fill="#005550" x="76.2" y="171.8">R107</text>
<g font-size="1.5" fill="#840000">
<text x="135.2" y="112.7">MIDI-OUT</text>
<text x="136.7" y="110.2">MIDI-IN</text>
<text x="111" y="143.2">SCR-RX</text>
<text x="111.2" y="140.6">SCR-TX</text>
<text x="177.8" y="143.2">GRAPH-CLK</text>
<text x="109.8" y="149.5">MIDI-OUT</text>
<text x="111.3" y="147">MIDI-IN</text>
<text x="177.8" y="145.7">GRAPH-SDI</text>
<text x="109.6" y="153.3">I2C-SCLK</text>
<text x="110.6" y="155.9">I2C-SDA</text>
</g>
<text font-size="1.4" fill="#128875" x="76.4" y="178.2">DMX-RT-JUMP</text>
</svg>
